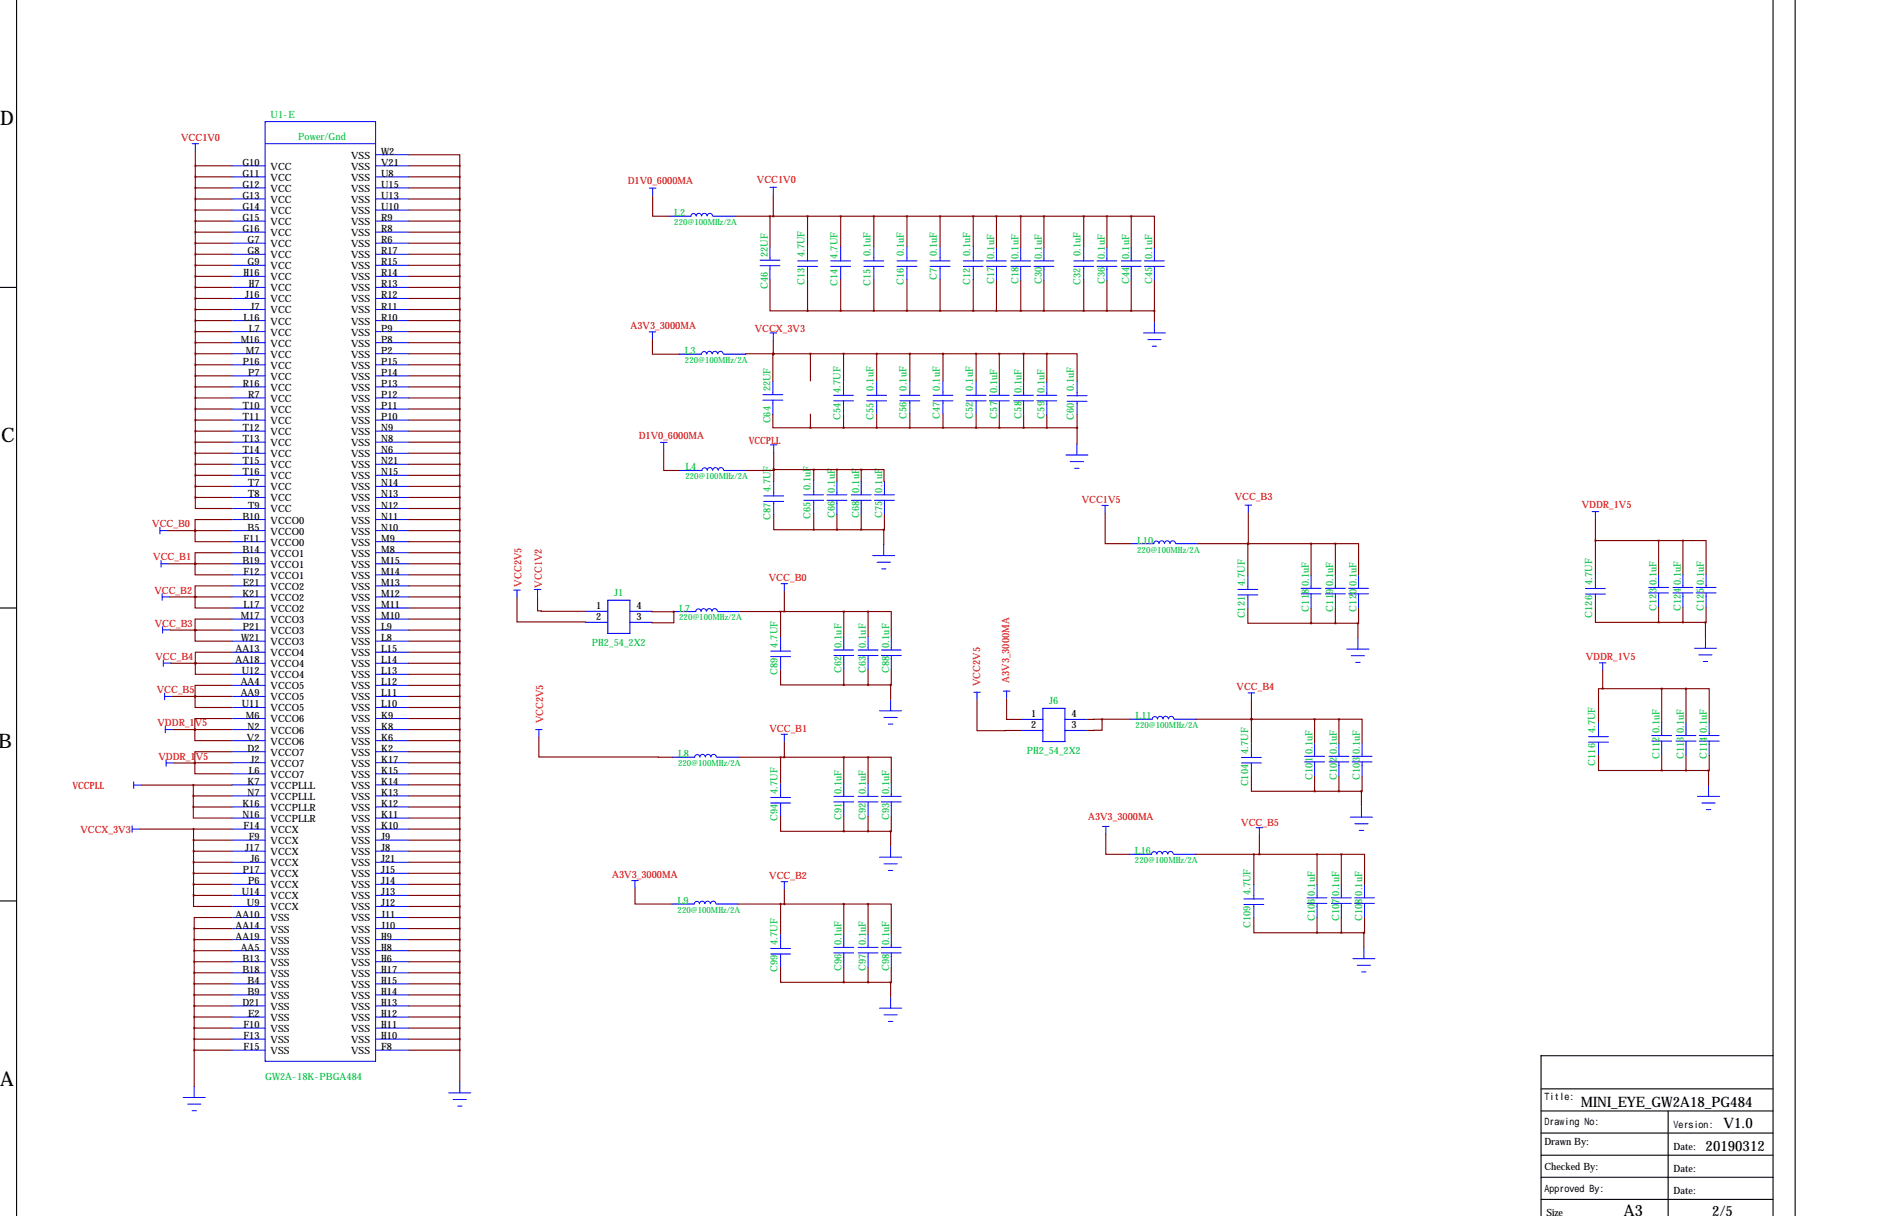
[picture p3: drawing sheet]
<svg xmlns="http://www.w3.org/2000/svg" width="432mm" height="279mm" viewBox="0 0 432 279" stroke-linecap="round" stroke-linejoin="round" font-family="sans-serif">
<g fill="none" stroke="#000" stroke-width=".25">
<path d="M3.8 -.1v279.5M407.7 -.1v279.5M412.7 -.1v279.5M-.1 66h3.9M-.1 139.7h3.9M-.1 207h3.9M354.3 250.2h53.4M354.3 255.3h53.4M383.5 255.3v24.1M407.7 242.6h-53.4v36.8M354.3 260.3h53.4M354.3 265.4h53.4"/>
<path d="M354.3 270.5h53.4M354.3 275.6h53.4"/>
</g>
<g fill="none" stroke="#00f" stroke-width=".23">
<path d="M44.1 33h1.6M44.9 33v1.8M53.3 38.1h7.7M61 27.9h25.4v215.9h-25.4zM61 33h25.4M86.4 38.1h7.6M86.4 35.6h7.6M53.3 40.6h7.7M53.3 43.2h7.7M53.3 45.7h7.7M53.3 48.3h7.7M53.3 50.8h7.7"/>
<path d="M53.3 53.3h7.7M53.3 55.9h7.7M53.3 58.4h7.7M86.4 40.6h7.6M86.4 43.2h7.6M86.4 45.7h7.6M86.4 48.3h7.6M86.4 50.8h7.6M86.4 53.3h7.6M86.4 55.9h7.6M86.4 58.4h7.6M149.3 43.2h1.5"/>
<path d="M150.1 43.2v1.8M161.3 49.6a.61 .61 0 0 0-.6-.6 .61 .61 0 0 0-.6 .6 .61 .61 0 0 0-.7-.5 .61 .61 0 0 0-.5 .6M162.6 49.6a.61 .61 0 0 0-.7-.6 .61 .61 0 0 0-.6 .6M163.8 49.6a.61 .61 0 0 0-.6-.6 .61 .61 0 0 0-.6 .6M174.8 59.8h4.5M177 56.7v3.1M177 43h1.6M177.8 43v1.8M183.4 59.9h4.6M185.7 56.6v3.3M191 59.9h4.6M193.3 56.6v3.3"/>
<path d="M198.6 59.9h4.6M200.9 56.6v3.3M206.2 59.9h4.6M208.5 56.6v3.3M213.9 59.9h4.5M216.2 56.6v3.3M221.5 59.9h4.6M223.8 56.6v3.3M226.8 59.9h4.6M229.1 56.9v3M232.4 59.9h4.6M234.7 56.9v3"/>
<path d="M237.7 59.9h4.6M240 56.9v3M246.9 59.9h4.6M249.2 56.6v3.3M252.2 59.9h4.6M254.5 56.9v3M257.8 59.9h4.6M260.1 56.9v3M263.1 59.9h4.6M265.4 56.9v3M53.3 61h7.7M53.3 63.5h7.7"/>
<path d="M53.3 66h7.7M53.3 68.6h7.7M53.3 71.1h7.7M53.3 73.7h7.7M53.3 76.2h7.7M53.3 78.7h7.7M86.4 61h7.6M86.4 63.5h7.6M86.4 66h7.6M86.4 68.6h7.6M86.4 71.1h7.6M86.4 73.7h7.6"/>
<path d="M86.4 76.2h7.6M86.4 78.7h7.6M149.3 76.3h1.5M150 76.3v1.7M174.8 61.1h4.5M177 61.1v3.3M177 76.5h1.6M177.8 76.5v1.8M183.4 61.2h4.6M185.7 61.2v3.1M191 61.2h4.6M193.3 61.2v3.1"/>
<path d="M198.6 61.2h4.6M200.9 61.2v3.1M206.2 61.2h4.6M208.5 61.2v3.1M213.9 61.2h4.5M216.2 61.2v3.1M221.5 61.2h4.6M223.8 61.2v3.1M226.8 61.2h4.6M229.1 61.2v3.3M232.4 61.2h4.6M234.7 61.2v3.3"/>
<path d="M237.7 61.2h4.6M240 61.2v3.3M246.9 61.2h4.6M249.2 61.2v3.1M252.2 61.2h4.6M254.5 61.2v3.3M257.8 61.2h4.6M260.1 61.2v3.3M262.9 76.5h5.1M263.1 61.2h4.6M263.9 78h3.1M264.9 79.6h1"/>
<path d="M265.4 61.2v3.3M265.4 74v2.5M53.3 81.3h7.7M53.3 83.8h7.7M53.3 86.4h7.7M53.3 88.9h7.7M53.3 91.4h7.7M53.3 94h7.7M53.3 96.5h7.7M53.3 99.1h7.7M86.4 81.3h7.6M86.4 83.8h7.6"/>
<path d="M86.4 86.4h7.6M86.4 88.9h7.6M86.4 91.4h7.6M86.4 94h7.6M86.4 96.5h7.6M86.4 99.1h7.6M163.7 81.3a.61 .61 0 0 0-.6-.6 .61 .61 0 0 0-.6 .6 .61 .61 0 0 0-.6-.5 .61 .61 0 0 0-.6 .6M165 81.3a.61 .61 0 0 0-.6-.6 .61 .61 0 0 0-.6 .6M166.3 81.3a.61 .61 0 0 0-.7-.6 .61 .61 0 0 0-.6 .6M175.4 91.9h4.6M175.4 90.7h4.6M177.7 87.6v3.1"/>
<path d="M177.7 91.9v3.3M191.7 90.8h4.5M191.7 92.1h4.5M194 87.5v3.3M194 92.1v3M199.3 90.8h4.6M199.3 92.1h4.6M201.6 87.5v3.3M201.6 92.1v3M206.9 90.8h4.6M206.9 92.1h4.6M209.2 87.5v3.3"/>
<path d="M209.2 92.1v3M214.5 90.8h4.6M214.5 92.1h4.6M216.8 87.5v3.3M216.8 92.1v3M222.1 90.8h4.6M222.1 92.1h4.6M224.4 87.5v3.3M224.4 92.1v3M227.5 90.8h4.6M227.5 92.1h4.6M229.8 87.8v3"/>
<path d="M229.8 92.1v3.3M233.1 90.8h4.5M233.1 92.1h4.5M235.4 87.8v3M235.4 92.1v3.3M238.4 90.8h4.6M238.4 92.1h4.6M240.7 87.8v3M240.7 92.1v3.3M245.4 90.9h4.5M245.4 92.2h4.5M247.6 87.6v3.3"/>
<path d="M247.6 92.2v3M53.3 101.6h7.7M53.3 104.1h7.7M53.3 106.7h7.7M53.3 109.2h7.7M53.3 111.8h7.7M53.3 114.3h7.7M53.3 116.8h7.7M53.3 119.4h7.7M86.4 101.6h7.6M86.4 104.1h7.6M86.4 106.7h7.6"/>
<path d="M86.4 109.2h7.6M86.4 111.8h7.6M86.4 114.3h7.6M86.4 116.8h7.6M86.4 119.4h7.6M151.8 101.7h1.6M152.6 101.7v1.7M163.8 108a.61 .61 0 0 0-.6-.6 .61 .61 0 0 0-.6 .6 .61 .61 0 0 0-.6-.5 .61 .61 0 0 0-.6 .6M165.1 108a.61 .61 0 0 0-.6-.6 .61 .61 0 0 0-.6 .6M166.4 108a.61 .61 0 0 0-.7-.6 .61 .61 0 0 0-.5 .6M175.6 113.9h4.6M175.6 115.2h4.6"/>
<path d="M177.1 102.2h1.6M177.9 102.2v1.8M177.9 110.6v3.3M177.9 115.2v3.1M184.8 113.7h4.6M184.8 115h4.6M187.1 110.4v3.3M187.1 115v3M190.1 113.7h4.6M190.1 115h4.6M192.4 110.6v3.1M192.4 115v3.3"/>
<path d="M195.7 113.7h4.6M195.7 115h4.6M198 110.6v3.1M198 115v3.3M201.1 113.7h4.5M201.1 115h4.5M203.4 110.6v3.1M203.4 115v3.3M245.1 104.5h5M246.1 106.1h3M247.1 107.6h1M247.6 102v2.5"/>
<path d="M253.3 116.1h1.6M254.1 116.1v1.8M286.3 116.1h1.5M287 116.1v1.8M366.1 117.6h1.5M366.8 117.6v1.7M36.8 121.9h1.8M36.8 121.2v1.5M37 129.5h1.8M37 128.8v1.5M37.3 137.2h1.8M37.3 136.4v1.5"/>
<path d="M53.3 121.9h7.7M53.3 124.5h7.7M53.3 127h7.7M53.3 129.5h7.7M53.3 132.1h7.7M53.3 134.6h7.7M53.3 137.2h7.7M53.3 139.7h7.7M86.4 121.9h7.6M86.4 124.5h7.6M86.4 127h7.6M86.4 129.5h7.6"/>
<path d="M86.4 132.1h7.6M86.4 134.6h7.6M86.4 137.2h7.6M86.4 139.7h7.6M118.1 135.6h1.5M118.9 135.6v1.8M122.8 135.4h1.6M123.6 135.4v1.8M179.6 134.1h1.5M180.3 134.1v1.8M200.7 127.7h5M201.7 129.2h3"/>
<path d="M202.7 130.7h1M203.2 125.1v2.6M267.7 124.8a.61 .61 0 0 0-.6-.5 .61 .61 0 0 0-.6 .6 .61 .61 0 0 0-.6-.6 .61 .61 0 0 0-.6 .6M269 124.8a.61 .61 0 0 0-.6-.5 .61 .61 0 0 0-.6 .6M270.3 124.8a.61 .61 0 0 0-.7-.5 .61 .61 0 0 0-.6 .6M284.6 135.4h4.6M284.6 136.7h4.6M286.9 132.1v3.3M286.9 136.7v3.1M299.2 136.4h4.5M299.2 135.2h4.5M301.4 132.1v3.1"/>
<path d="M301.4 136.4v3.4M304.7 136.4h4.6M304.7 135.2h4.6M307 132.1v3.1M307 136.4v3.4M310.1 136.4h4.6M310.1 135.2h4.6M312.4 132.1v3.1M312.4 136.4v3.4M364.5 135.2h4.6M364.5 136.5h4.6M366.8 131.9v3.3"/>
<path d="M366.8 136.5v3M379.1 136.2h4.5M379.1 135h4.5M381.4 131.9v3.1M381.4 136.2v3.3M384.7 136.2h4.5M384.7 135h4.5M386.9 131.9v3.1M386.9 136.2v3.3M390 136.2h4.6M390 135h4.6M392.3 131.9v3.1"/>
<path d="M392.3 136.2v3.3M37.4 144.7h1.8M37.4 144v1.5M37.5 152.3h1.8M37.5 151.6v1.5M37.8 159.3v1.5M53.3 142.2h7.7M53.3 144.8h7.7M53.3 147.3h7.7M53.3 149.9h7.7M53.3 152.4h7.7M53.3 154.9h7.7"/>
<path d="M53.3 157.5h7.7M86.4 142.2h7.6M86.4 144.8h7.6M86.4 147.3h7.6M86.4 149.9h7.6M86.4 152.4h7.6M86.4 154.9h7.6M86.4 157.5h7.6M161.2 140.5a.61 .61 0 0 0-.6-.6 .61 .61 0 0 0-.6 .6M162.4 140.4a.61 .61 0 0 0-.6-.5 .61 .61 0 0 0-.6 .6M163.7 140.4a.61 .61 0 0 0-.7-.5 .61 .61 0 0 0-.5 .6M164.9 140.4a.61 .61 0 0 0-.6-.5 .61 .61 0 0 0-.6 .6"/>
<path d="M177.2 149.6h4.6M177.2 150.9h4.6M179.5 146.3v3.3M179.5 150.9v3M191.7 150.6h4.6M191.7 149.4h4.6M194 146.3v3.1M194 150.6v3.3M197.3 150.6h4.6M197.3 149.4h4.6M199.6 146.3v3.1M199.6 150.6v3.3"/>
<path d="M202.6 150.6h4.6M202.6 149.4h4.6M204.9 146.3v3.1M204.9 150.6v3.3M223.9 159.1h1.5M224.6 159.1v1.7M230.7 158.8h1.5M231.4 158.8v1.8M287 159.2h1.5M287.7 159.2v1.8M309.7 149.1h5.1M310.7 150.7h3"/>
<path d="M311.7 152.2h1M312.2 146.6v2.5M367.7 152.3h1.6M368.5 152.3v1.8M389.6 148.9h5.1M390.6 150.5h3M391.6 152h1M392.1 146.4v2.5M30.7 179.6v1.6M37.8 160h1.8M38 167.6h1.8M38 166.9v1.5"/>
<path d="M38.2 175.3h1.8M38.2 174.5v1.6M53.3 160h7.7M53.3 162.6h7.7M53.3 165.1h7.7M53.3 167.6h7.7M53.3 170.2h7.7M53.3 172.7h7.7M53.3 175.3h7.7M53.3 177.8h7.7M86.4 160h7.6M86.4 162.6h7.6"/>
<path d="M86.4 165.1h7.6M86.4 167.6h7.6M86.4 170.2h7.6M86.4 172.7h7.6M86.4 175.3h7.6M86.4 177.8h7.6M123.1 167.6h1.6M123.9 167.6v1.8M162.2 173.9a.61 .61 0 0 0-.7-.6 .61 .61 0 0 0-.6 .6 .61 .61 0 0 0-.6-.5 .61 .61 0 0 0-.6 .6M163.4 173.9a.61 .61 0 0 0-.6-.6 .61 .61 0 0 0-.6 .6M164.7 173.9a.61 .61 0 0 0-.6-.6 .61 .61 0 0 0-.6 .6M179.5 179.9v3.3"/>
<path d="M179.6 168.7h1.5M180.3 168.7v1.8M194 179.9v3.1M199.6 179.9v3.1M202.2 163.3h5.1M203.3 164.8h3M204.3 166.4h1M204.8 160.8v2.5M204.9 179.9v3.1M267.4 165.1a.61 .61 0 0 0-.7-.5 .61 .61 0 0 0-.6 .6 .61 .61 0 0 0-.6-.6 .61 .61 0 0 0-.6 .6M268.6 165.1a.61 .61 0 0 0-.6-.5 .61 .61 0 0 0-.6 .6M269.9 165.1a.61 .61 0 0 0-.6-.5 .61 .61 0 0 0-.6 .6"/>
<path d="M285.4 174h4.6M285.4 175.3h4.6M287.7 170.7v3.3M287.7 175.3v3.1M300 175.1h4.5M300 173.8h4.5M302.3 170.7v3.1M302.3 175.1v3.3M305.6 175.1h4.5M305.6 173.8h4.5M307.8 170.7v3.1M307.8 175.1v3.3"/>
<path d="M310.9 175.1h4.6M310.9 173.8h4.6M313.2 170.7v3.1M313.2 175.1v3.3M365.3 169.3h4.5M365.3 170.5h4.5M367.5 166v3.3M367.5 170.5v3.1M379.8 170.3h4.6M379.8 169h4.6M382.1 166v3M382.1 170.3v3.3"/>
<path d="M385.4 170.3h4.5M385.4 169h4.5M387.7 166v3M387.7 170.3v3.3M390.7 170.3h4.6M390.7 169h4.6M393 166v3M393 170.3v3.3M30.4 190.5h1.8M30.4 189.7v1.6M30.7 180.4h1.8M53.3 180.3h7.7"/>
<path d="M53.3 182.9h7.7M53.3 185.4h7.7M53.3 188h7.7M53.3 190.5h7.7M53.3 193h7.7M53.3 195.6h7.7M53.3 198.1h7.7M86.4 180.3h7.6M86.4 182.9h7.6M86.4 185.4h7.6M86.4 188h7.6M86.4 190.5h7.6"/>
<path d="M86.4 193h7.6M86.4 195.6h7.6M86.4 198.1h7.6M177.2 183.2h4.6M177.2 184.5h4.6M179.5 184.5v3.1M191.7 184.3h4.6M191.7 183h4.6M194 184.3v3.3M197.3 184.3h4.6M197.3 183h4.6M199.6 184.3v3.3"/>
<path d="M202.2 197h5.1M202.6 184.3h4.6M202.6 183h4.6M203.3 198.5h3M204.3 200h1M204.8 194.4v2.6M204.9 184.3v3.3M253.5 189.9h1.5M254.3 189.9v1.8M267.2 196.2a.61 .61 0 0 0-.6-.6 .61 .61 0 0 0-.6 .6 .61 .61 0 0 0-.6-.5 .61 .61 0 0 0-.6 .6M268.5 196.2a.61 .61 0 0 0-.7-.6 .61 .61 0 0 0-.5 .6M269.7 196.2a.61 .61 0 0 0-.6-.6 .61 .61 0 0 0-.6 .6"/>
<path d="M288.8 190.2h1.5M289.6 190.2v1.8M310.5 187.8h5.1M311.5 189.3h3.1M312.5 190.8h1M313 185.2v2.6M390.3 183h5.1M391.3 184.5h3.1M392.3 186h1M392.8 180.4v2.6M53.3 200.7h7.7M53.3 203.2h7.7"/>
<path d="M53.3 205.7h7.7M53.3 208.3h7.7M53.3 210.8h7.7M53.3 213.4h7.7M53.3 215.9h7.7M53.3 218.4h7.7M86.4 200.7h7.6M86.4 203.2h7.6M86.4 205.7h7.6M86.4 208.3h7.6M86.4 210.8h7.6M86.4 213.4h7.6"/>
<path d="M86.4 215.9h7.6M86.4 218.4h7.6M145.2 202.3h1.6M146 202.3v1.8M162 207.6a.61 .61 0 0 0-.6-.5 .61 .61 0 0 0-.6 .6 .61 .61 0 0 0-.6-.6 .61 .61 0 0 0-.6 .6M163.3 207.6a.61 .61 0 0 0-.6-.5 .61 .61 0 0 0-.6 .6M164.6 207.6a.61 .61 0 0 0-.6-.5 .61 .61 0 0 0-.6 .6M177.2 217.9h4.6M177.2 219.2h4.6M179.5 214.6v3.3M179.5 219.2v3M179.6 202.6h1.5"/>
<path d="M180.3 202.6v1.8M191.7 218.9h4.6M191.7 217.7h4.6M194 214.6v3.1M194 218.9v3.3M197.3 218.9h4.6M197.3 217.7h4.6M199.6 214.6v3.1M199.6 218.9v3.3M202.6 218.9h4.6M202.6 217.7h4.6M204.9 214.6v3.1"/>
<path d="M204.9 218.9v3.3M286 206.6h4.6M286 207.8h4.6M288.3 203.3v3.3M288.3 207.8v3.1M300.5 207.6h4.6M300.5 206.3h4.6M302.8 203.3v3M302.8 207.6v3.3M306.1 207.6h4.6M306.1 206.3h4.6M308.4 203.3v3"/>
<path d="M308.4 207.6v3.3M311.5 207.6h4.5M311.5 206.3h4.5M313.6 217.7v2.6M313.7 203.3v3M313.7 207.6v3.3M53.3 221h7.7M53.3 223.5h7.7M53.3 226.1h7.7M53.3 228.6h7.7M53.3 231.1h7.7M53.3 233.7h7.7"/>
<path d="M53.3 236.2h7.7M53.3 238.8h7.7M86.4 221h7.6M86.4 223.5h7.6M86.4 226.1h7.6M86.4 228.6h7.6M86.4 231.1h7.6M86.4 233.7h7.6M86.4 236.2h7.6M86.4 238.8h7.6M202.2 231.6h5.1M203.3 233.2h3"/>
<path d="M204.3 234.7h1M204.8 229.1v2.5M311 220.3h5.1M312.1 221.8h3M313.1 223.3h1M42.1 252.2h5.1M43.1 253.7h3.1M44.1 255.2h1.1M44.7 249.6v2.6M53.3 241.3h7.7M86.4 241.3h7.6M103.2 251.1h5.1"/>
<path d="M104.2 252.6h3M105.2 254.2h1M105.7 248.6v2.5"/>
</g>
<g fill="none" stroke="#00f" stroke-width=".25">
<path d="M153.8 49.7h5.1M163.9 49.7h5.1M156.2 81.4h5.1M166.4 81.4h5M156.3 108.1h5.1M166.5 108.1h5.1M139.8 137.9h5v7.6h-5zM260.2 124.9h5.1M270.4 124.9h5M134.7 140.5h5.1M134.7 143h5.1M144.8 140.5h5.1"/>
<path d="M144.8 143h5.1M154.9 140.5h5.1M165 140.5h5.1M154.6 174h5.1M164.8 174h5.1M234.7 165.3h5.1M234.7 167.8h5.1M239.8 162.8h5.1v7.6h-5.1zM244.9 165.3h5M244.9 167.8h5M259.8 165.3h5.1M270 165.3h5.1"/>
<path d="M259.7 196.3h5.1M269.8 196.3h5.1M154.5 207.7h5.1M164.7 207.7h5.1"/>
</g>
<g fill="none" stroke="#800000" stroke-width=".25">
<path d="M44.9 38.1h8.4M44.9 34.8v79.5M94 35.6h11.7v2.5M94 38.1h11.7M105.7 38.1v210.5M44.9 40.6h8.4M44.9 43.2h8.4M44.9 45.7h8.4M44.9 48.3h8.4M44.9 50.8h8.4M44.9 53.3h8.4M44.9 55.9h8.4"/>
<path d="M44.9 58.4h8.4M94 40.6h11.7M94 43.2h11.7M94 45.7h11.7M94 48.3h11.7M94 50.8h11.7M94 53.3h11.7M94 55.9h11.7M94 58.4h11.7M150.1 45v4.7h3.7M169 49.7h91.1M177 49.7v7"/>
<path d="M177.8 44.8v4.9M185.7 49.7v6.9M193.3 49.7v6.9M200.9 49.7v6.9M208.5 49.7v6.9M216.2 49.7v6.9M223.8 49.7v6.9M229.1 49.7v7.2M234.7 49.7v7.2M240 49.7v7.2M249.2 49.7v6.9M254.5 49.7v7.2"/>
<path d="M260.1 49.7v7.2M260.1 49.7h5.3v7.2M44.9 61h8.4M44.9 63.5h8.4M44.9 66h8.4M44.9 68.6h8.4M44.9 71.1h8.4M44.9 73.7h8.4M44.9 76.2h8.4M44.9 78.7h8.4M94 61h11.7M94 63.5h11.7"/>
<path d="M94 66h11.7M94 68.6h11.7M94 71.1h11.7M94 73.7h11.7M94 76.2h11.7M94 78.7h11.7M150 78v3.4h6.2M177 64.4v7h8.7M177.8 78.3v3M185.7 64.3v7.1M185.7 71.4h79.7M193.3 64.3v7.1"/>
<path d="M200.9 64.3v7.1M208.5 64.3v7.1M216.2 64.3v7.1M223.8 64.3v7.1M229.1 64.5v6.9M234.7 64.5v6.9M240 64.5v6.9M249.2 64.3v7.1M254.5 64.5v6.9M260.1 64.5v6.9M265.4 64.5v9.5M44.9 81.3h8.4"/>
<path d="M44.9 83.8h8.4M44.9 86.4h8.4M44.9 88.9h8.4M44.9 91.4h8.4M44.9 94h8.4M44.9 96.5h8.4M44.9 99.1h8.4M94 81.3h11.7M94 83.8h11.7M94 86.4h11.7M94 88.9h11.7M94 91.4h11.7"/>
<path d="M94 94h11.7M94 96.5h11.7M94 99.1h11.7M177.7 95.2v3.1h8.6M177.8 81.3h.1M177.8 81.3l-6.4 .1M177.8 81.3l-.1 6.3M177.8 81.3h62.9M186.3 81.3v6.2M186.3 95.1v3.2M186.3 98.3h61.3M194 81.3v6.2"/>
<path d="M194 95.1v3.2M201.6 81.3v6.2M201.6 95.1v3.2M209.2 81.3v6.2M209.2 95.1v3.2M216.8 81.3v6.2M216.8 95.1v3.2M224.4 81.3v6.2M224.4 95.1v3.2M229.8 81.3v6.5M229.8 95.4v2.9M235.4 81.3v6.5"/>
<path d="M235.4 95.4v2.9M240.7 81.3v6.5M240.7 81.3h6.9v6.3M240.7 95.4v2.9M247.6 98.3v3.7M247.6 95.2v3.1M44.9 114.3v2.5h8.4M44.9 101.6h8.4M44.9 104.1h8.4M44.9 106.7h8.4M44.9 109.2h8.4M44.9 111.8h8.4"/>
<path d="M44.9 114.3h8.4M53.3 119.4h-8.4v2.5M94 101.6h11.7M94 104.1h11.7M94 106.7h11.7M94 109.2h11.7M94 111.8h11.7M94 114.3h11.7M94 116.8h11.7M94 119.4h11.7M152.6 103.4v4.7h3.7M177.9 107.9h.1"/>
<path d="M177.9 118.3v3.4h9.2M177.9 107.9v.2h-6.3M177.9 104v6.6M177.9 107.9h20.1M187.1 107.9v2.5M187.1 118v3.7M192.4 107.9v2.7M192.4 118.3v3.4M198 107.9v2.7M198 107.9h5.3l.1 2.7M198 118.3v3.4M203.4 118.3v3.4h-.2"/>
<path d="M254.1 117.9v7h6.1M287 117.9v7M366.8 119.3v12.6M38.6 121.9h14.7M38.8 129.5h14.5M39.1 137.2h14.2M44.9 121.9h.1M44.9 121.9v2.6h8.4M44.9 129.5h.1M44.9 129.5v2.6h8.4M44.9 137.2h.1M44.9 137.2v2.5h8.4"/>
<path d="M53.3 127h-8.4v2.5M53.3 134.6h-8.4v2.6M94 121.9h11.7M94 124.5h11.7M94 127h11.7M94 129.5h11.7M94 132.1h11.7M94 134.6h11.7M94 137.2h11.7M94 139.7h11.7M118.9 137.4v5.5l15.8 .1M123.6 137.2v3.2l11.1 .1"/>
<path d="M180.3 135.9v4.6M187.1 121.7h16.1M203.2 121.7v3.4M275.4 124.9h31.6M286.9 139.8v3.4h14.5M286.9 124.9v7.2M301.4 124.9v7.2M301.4 139.8v3.4M307 124.9h5.4v7.2M307 124.9v7.2M307 139.8v3.4M312.4 139.8v3.4h-.2"/>
<path d="M366.8 139.5v3.5h14.6M366.8 124.2h20.1M381.4 124.2v7.7M381.4 139.5v3.5M386.9 124.2h5.4v7.7M386.9 124.2v7.7M386.9 139.5v3.5M392.3 139.5v3.5h-.2M39.2 144.7l5.7 .1M39.3 152.3l5.6 .1M44.9 144.8h.1M44.9 144.8v2.5h8.4"/>
<path d="M44.9 144.8h8.4M44.9 152.4h.1M44.9 152.4v2.5h8.4M44.9 152.4h8.4M53.3 142.2h-8.4v2.6M53.3 149.9h-8.4v2.5M53.3 157.5h-8.4v2.5M94 142.2h11.7M94 144.8h11.7M94 147.3h11.7M94 149.9h11.7M94 152.4h11.7"/>
<path d="M94 154.9h11.7M94 157.5h11.7M149.9 140.5l5 .1M154.9 140.6v2.5l-5-.1M154.9 140.5v.1M170.1 140.5h29.5M179.5 153.9v3.5h14.5M179.5 140.5v5.8M194 140.5v5.8M194 157.4h10.8M194 153.9v3.5M199.6 140.5h5.3v5.8"/>
<path d="M199.6 140.5v5.8M199.6 153.9v3.5M204.8 157.4v3.4M204.9 153.9v3.5h-.1M301.4 143.2h10.8M312.2 143.2v3.4M368.5 158.2h-1v7.8M368.5 158.2h19.2M368.5 154.1v4.1M381.4 143h10.7M382.1 158.2v7.8M387.7 158.2h5.3v7.8"/>
<path d="M387.7 158.2v7.8M392.1 143v3.4M39.6 160h13.7M39.8 167.6h13.5M40 175.3h4.8M44.8 167.6h.1M44.8 167.6v2.6h8.5M44.8 175.3h.1M44.8 175.3v2.5h8.5M44.8 175.3h8.5M44.9 160h.1M44.9 160v2.6h8.4"/>
<path d="M53.3 165.1h-8.5v2.5M53.3 172.7h-8.5v2.6M94 160h11.7M94 162.6h11.7M94 165.1h11.7M94 167.6h11.7M94 170.2h11.7M94 172.7h11.7M94 175.3h11.7M94 177.8h11.7M123.9 169.4v4.5l30.7 .1M169.9 174h29.7"/>
<path d="M179.5 174v5.9M180.3 170.5v3.5M194 174v5.9M199.6 174h5.3v5.9M199.6 174v5.9M224.6 160.8v7.1l10.1-.1M231.4 160.6v4.7h3.3M253.4 165.3v2.5h-3.5M253.4 165.3h-3.5M253.4 165.3h6.4M275.1 165.3h32.7M287.7 178.4v3.4h14.6"/>
<path d="M287.7 165.3v5.4M287.7 165.3h.1M287.7 161v4.3M302.3 165.3v5.4M302.3 178.4v3.4M307.8 165.3h5.4v5.4M307.8 165.3v5.4M307.8 178.4v3.4M313.2 178.4v3.4h-.2M367.5 173.6v3.4h14.6M382.1 177h10.7M382.1 173.6v3.4"/>
<path d="M387.7 173.6v3.4M392.8 177v3.4M393 173.6v3.4h-.2M32.2 190.5h21.1M32.5 180.4h11.9M44.4 185.4v2.6h8.9M44.4 182.9h8.9M44.4 185.4h8.9M44.4 180.4v5M44.5 193h8.8M44.5 195.6h8.8M44.5 198.1h8.8"/>
<path d="M44.5 190.5v15.2M53.3 180.3l-8.9 .1M94 180.3h11.7M94 182.9h11.7M94 185.4h11.7M94 188h11.7M94 190.5h11.7M94 193h11.7M94 195.6h11.7M94 198.1h11.7M179.5 187.6v3.4h14.5M194 187.6v3.4"/>
<path d="M194 191h10.8M199.6 187.6v3.4M204.8 191v3.4M204.9 187.6v3.4h-.1M254.3 191.7v4.6h5.4M274.9 196.3h33.5M288.3 196.3v7M289.6 192v4.3M302.3 181.8h10.7M302.8 196.3v7M308.4 196.3h5.3v7M308.4 196.3v7"/>
<path d="M313 181.8v3.4M44.5 205.7v2.6h8.8M44.5 200.7h8.8M44.5 203.2h8.8M44.5 205.7h8.8M44.7 213.4h8.6M44.7 215.9h8.6M44.7 218.4h8.6M44.7 213.4v36.2M53.3 210.8h-8.6v2.6M94 200.7h11.7M94 203.2h11.7"/>
<path d="M94 205.7h11.7M94 208.3h11.7M94 210.8h11.7M94 213.4h11.7M94 215.9h11.7M94 218.4h11.7M146 204.1v3.6h8.5M169.8 207.7h29.8M179.5 207.7v6.9M180.3 204.4v3.3M194 207.7v6.9M199.6 207.7h5.3v6.9"/>
<path d="M199.6 207.7v6.9M288.3 210.9v3.4h14.5M302.8 214.3h10.8M302.8 210.9v3.4M308.4 210.9v3.4M313.6 214.3v3.4M313.7 210.9v3.4h-.1M44.7 221h8.6M44.7 223.5h8.6M44.7 226.1h8.6M44.7 228.6h8.6M44.7 231.1h8.6"/>
<path d="M44.7 233.7h8.6M44.7 236.2h8.6M44.7 238.8h8.6M94 221h11.7M94 223.5h11.7M94 226.1h11.7M94 228.6h11.7M94 231.1h11.7M94 233.7h11.7M94 236.2h11.7M94 238.8h11.7M179.5 222.2v3.5h14.5"/>
<path d="M194 222.2v3.5M194 225.7h10.8M199.6 222.2v3.5M204.8 225.7v3.4M204.9 222.2v3.5h-.1M44.7 241.3h8.6M94 241.3h11.7"/>
</g>
<path d="M177 49.7a.05 .05 0 0 0 .1 0 .05 .05 0 0 0-.1 0zM44.6 213.4a.05 .05 0 0 0 .1 0 .05 .05 0 0 0-.1 0zM44.6 215.9a.05 .05 0 0 0 .1 0 .05 .05 0 0 0-.1 0zM44.6 218.4a.05 .05 0 0 0 .1 0 .05 .05 0 0 0-.1 0zM44.6 221a.05 .05 0 0 0 .1 0 .05 .05 0 0 0-.1 0zM44.6 223.5a.05 .05 0 0 0 .1 0 .05 .05 0 0 0-.1 0zM44.6 226.1a.05 .05 0 0 0 .1 0 .05 .05 0 0 0-.1 0zM44.6 228.6a.05 .05 0 0 0 .1 0 .05 .05 0 0 0-.1 0zM44.6 231.1a.05 .05 0 0 0 .1 0 .05 .05 0 0 0-.1 0zM44.6 233.7a.05 .05 0 0 0 .1 0 .05 .05 0 0 0-.1 0zM44.6 236.2a.05 .05 0 0 0 .1 0 .05 .05 0 0 0-.1 0zM44.6 238.8a.05 .05 0 0 0 .1 0 .05 .05 0 0 0-.1 0zM44.6 241.3a.05 .05 0 0 0 .1 0 .05 .05 0 0 0-.1 0zM44.4 180.4a.05 .05 0 0 0 .1 0 .05 .05 0 0 0-.1 0zM44.4 182.9a.05 .05 0 0 0 .1 0 .05 .05 0 0 0-.1 0zM44.4 185.4a.05 .05 0 0 0 .1 0 .05 .05 0 0 0-.1 0zM208.5 49.7a.05 .05 0 0 0 .1 0 .05 .05 0 0 0-.1 0zM216.1 49.7a.05 .05 0 0 0 .1 0 .05 .05 0 0 0-.1 0zM208.5 71.4a.05 .05 0 0 0 .1 0 .05 .05 0 0 0-.1 0zM216.1 71.4a.05 .05 0 0 0 .1 0 .05 .05 0 0 0-.1 0zM186.3 81.3a.05 .05 0 0 0 .1 0 .05 .05 0 0 0-.1 0zM193.9 81.3a.05 .05 0 0 0 .1 0 .05 .05 0 0 0-.1 0zM224.4 81.3a.05 .05 0 0 0 .1 0 .05 .05 0 0 0-.1 0zM235.3 81.3a.05 .05 0 0 0 .1 0 .05 .05 0 0 0-.1 0zM235.3 98.3a.05 .05 0 0 0 .1 0 .05 .05 0 0 0-.1 0zM224.4 98.3a.05 .05 0 0 0 .1 0 .05 .05 0 0 0-.1 0zM193.9 98.3a.05 .05 0 0 0 .1 0 .05 .05 0 0 0-.1 0zM186.3 98.3a.05 .05 0 0 0 .1 0 .05 .05 0 0 0-.1 0zM247.6 98.3a.05 .05 0 0 0 .1 0 .05 .05 0 0 0-.1 0zM307.8 181.8a.05 .05 0 0 0 .1 0 .05 .05 0 0 0-.1 0zM302.2 181.8a.05 .05 0 0 0 .1 0 .05 .05 0 0 0-.1 0zM387.6 177a.05 .05 0 0 0 .1 0 .05 .05 0 0 0-.1 0zM382 177a.05 .05 0 0 0 .1 0 .05 .05 0 0 0-.1 0zM392.8 177a.05 .05 0 0 0 .1 0 .05 .05 0 0 0-.1 0zM307 143.2a.05 .05 0 0 0 .1 0 .05 .05 0 0 0-.1 0zM301.4 143.2a.05 .05 0 0 0 .1 0 .05 .05 0 0 0-.1 0zM301.4 124.9a.05 .05 0 0 0 .1 0 .05 .05 0 0 0-.1 0zM307 124.9a.05 .05 0 0 0 .1 0 .05 .05 0 0 0-.1 0zM302.2 165.3a.05 .05 0 0 0 .1 0 .05 .05 0 0 0-.1 0zM307.8 165.3a.05 .05 0 0 0 .1 0 .05 .05 0 0 0-.1 0zM382 158.2a.05 .05 0 0 0 .1 0 .05 .05 0 0 0-.1 0zM387.6 158.2a.05 .05 0 0 0 .1 0 .05 .05 0 0 0-.1 0zM180.3 140.5a.05 .05 0 0 0 .1 0 .05 .05 0 0 0-.1 0zM180.3 174a.05 .05 0 0 0 .1 0 .05 .05 0 0 0-.1 0zM180.3 207.7a.05 .05 0 0 0 .1 0 .05 .05 0 0 0-.1 0zM386.9 143a.05 .05 0 0 0 .1 0 .05 .05 0 0 0-.1 0zM381.3 143a.05 .05 0 0 0 .1 0 .05 .05 0 0 0-.1 0zM381.3 124.2a.05 .05 0 0 0 .1 0 .05 .05 0 0 0-.1 0zM386.9 124.2a.05 .05 0 0 0 .1 0 .05 .05 0 0 0-.1 0zM289.5 196.3a.05 .05 0 0 0 .1 0 .05 .05 0 0 0-.1 0zM44.8 121.9a.05 .05 0 0 0 .1 0 .05 .05 0 0 0-.1 0zM44.8 121.9a.05 .05 0 0 0 .1 0 .05 .05 0 0 0-.1 0zM44.8 129.5a.05 .05 0 0 0 .1 0 .05 .05 0 0 0-.1 0zM44.8 129.5a.05 .05 0 0 0 .1 0 .05 .05 0 0 0-.1 0zM44.8 137.2a.05 .05 0 0 0 .1 0 .05 .05 0 0 0-.1 0zM44.8 137.2a.05 .05 0 0 0 .1 0 .05 .05 0 0 0-.1 0zM44.8 144.8a.05 .05 0 0 0 .1 0 .05 .05 0 0 0-.1 0zM44.8 144.8a.05 .05 0 0 0 .1 0 .05 .05 0 0 0-.1 0zM44.8 160a.05 .05 0 0 0 .1 0 .05 .05 0 0 0-.1 0zM44.8 160a.05 .05 0 0 0 .1 0 .05 .05 0 0 0-.1 0z" fill="#800000" stroke="#800000" stroke-width=".51"/>
<g font-size="4.6">
<text x="0" y="28.7">D</text>
<text x=".3" y="101.6">C</text>
<text x="-.3" y="172">B</text>
<text x="0" y="249.4">A</text>
</g>
<text font-size="3.6" x="373.4" y="279.4">A3</text>
<g font-size="3.3">
<text x="363.5" y="254.3">MINI_EYE_GW2A18_PG484</text>
<text x="396.2" y="259.1">V1.0</text>
<text x="392.2" y="264.4">20190312</text>
<text x="393.7" y="279.4">2/5</text>
</g>
<g font-size="2.3" fill="#00c040">
<text x="62.2" y="27.2">U1-E</text>
<text x="68.6" y="32.3">Power/Gnd</text>
<text x="155" y="49.7">L2</text>
<text x="176.5" y="59" transform="rotate(-90 176.5 59)">22UF</text>
<text x="184.9" y="59.1" transform="rotate(-90 184.9 59.1)">4.7UF</text>
<text x="192.6" y="59.4" transform="rotate(-90 192.6 59.4)">4.7UF</text>
<text x="200.2" y="58.9" transform="rotate(-90 200.2 58.9)">0.1uF</text>
<text x="207.8" y="58.9" transform="rotate(-90 207.8 58.9)">0.1uF</text>
<text x="215.4" y="58.9" transform="rotate(-90 215.4 58.9)">0.1uF</text>
<text x="223" y="58.9" transform="rotate(-90 223 58.9)">0.1uF</text>
<text x="228.6" y="59.4" transform="rotate(-90 228.6 59.4)">0.1uF</text>
<text x="234.2" y="59.4" transform="rotate(-90 234.2 59.4)">0.1uF</text>
<text x="239.5" y="59.4" transform="rotate(-90 239.5 59.4)">0.1uF</text>
<text x="248.4" y="58.9" transform="rotate(-90 248.4 58.9)">0.1uF</text>
<text x="254" y="59.4" transform="rotate(-90 254 59.4)">0.1uF</text>
<text x="259.6" y="59.4" transform="rotate(-90 259.6 59.4)">0.1uF</text>
<text x="264.9" y="59.4" transform="rotate(-90 264.9 59.4)">0.1uF</text>
<text x="184.9" y="65.4" transform="rotate(-90 184.9 65.4)">C13</text>
<text x="192.6" y="65.7" transform="rotate(-90 192.6 65.7)">C14</text>
<text x="200.2" y="65.7" transform="rotate(-90 200.2 65.7)">C15</text>
<text x="207.8" y="65.4" transform="rotate(-90 207.8 65.4)">C16</text>
<text x="215.4" y="64.2" transform="rotate(-90 215.4 64.2)">C7</text>
<text x="223" y="65.4" transform="rotate(-90 223 65.4)">C12</text>
<text x="228.6" y="65.3" transform="rotate(-90 228.6 65.3)">C17</text>
<text x="234.2" y="65.3" transform="rotate(-90 234.2 65.3)">C18</text>
<text x="239.5" y="65.3" transform="rotate(-90 239.5 65.3)">C30</text>
<text x="248.4" y="65.4" transform="rotate(-90 248.4 65.4)">C32</text>
<text x="254" y="65.3" transform="rotate(-90 254 65.3)">C36</text>
<text x="259.6" y="65.3" transform="rotate(-90 259.6 65.3)">C44</text>
<text x="264.9" y="65.3" transform="rotate(-90 264.9 65.3)">C45</text>
<text x="176.5" y="66.4" transform="rotate(-90 176.5 66.4)">C46</text>
<text x="157.5" y="81.4">L3</text>
<text x="177.2" y="89.9" transform="rotate(-90 177.2 89.9)">22UF</text>
<text x="200.8" y="89.8" transform="rotate(-90 200.8 89.8)">0.1uF</text>
<text x="208.5" y="89.8" transform="rotate(-90 208.5 89.8)">0.1uF</text>
<text x="216.1" y="89.8" transform="rotate(-90 216.1 89.8)">0.1uF</text>
<text x="223.7" y="89.8" transform="rotate(-90 223.7 89.8)">0.1uF</text>
<text x="246.9" y="89.9" transform="rotate(-90 246.9 89.9)">0.1uF</text>
<text x="193.2" y="90.3" transform="rotate(-90 193.2 90.3)">4.7UF</text>
<text x="229.3" y="90.3" transform="rotate(-90 229.3 90.3)">0.1uF</text>
<text x="234.8" y="90.3" transform="rotate(-90 234.8 90.3)">0.1uF</text>
<text x="240.2" y="90.3" transform="rotate(-90 240.2 90.3)">0.1uF</text>
<text x="177.2" y="97.3" transform="rotate(-90 177.2 97.3)">C64</text>
<text x="193.2" y="96.6" transform="rotate(-90 193.2 96.6)">C54</text>
<text x="200.8" y="96.6" transform="rotate(-90 200.8 96.6)">C55</text>
<text x="208.5" y="96.3" transform="rotate(-90 208.5 96.3)">C56</text>
<text x="216.1" y="96.3" transform="rotate(-90 216.1 96.3)">C47</text>
<text x="223.7" y="96.3" transform="rotate(-90 223.7 96.3)">C52</text>
<text x="229.3" y="96.2" transform="rotate(-90 229.3 96.2)">C57</text>
<text x="234.8" y="96.2" transform="rotate(-90 234.8 96.2)">C58</text>
<text x="240.2" y="96.2" transform="rotate(-90 240.2 96.2)">C59</text>
<text x="246.9" y="96.4" transform="rotate(-90 246.9 96.4)">C60</text>
<text x="157.6" y="108.1">L4</text>
<text x="177.2" y="113.1" transform="rotate(-90 177.2 113.1)">4.7UF</text>
<text x="186.4" y="112.6" transform="rotate(-90 186.4 112.6)">0.1uF</text>
<text x="191.9" y="113.2" transform="rotate(-90 191.9 113.2)">0.1uF</text>
<text x="197.5" y="113.2" transform="rotate(-90 197.5 113.2)">0.1uF</text>
<text x="202.8" y="113.2" transform="rotate(-90 202.8 113.2)">0.1uF</text>
<text x="177.2" y="119.4" transform="rotate(-90 177.2 119.4)">C87</text>
<text x="186.4" y="119.2" transform="rotate(-90 186.4 119.2)">C65</text>
<text x="191.9" y="119" transform="rotate(-90 191.9 119)">C66</text>
<text x="197.5" y="119" transform="rotate(-90 197.5 119)">C68</text>
<text x="202.8" y="119" transform="rotate(-90 202.8 119)">C75</text>
<text x="261.5" y="124.9">L10</text>
<text x="141.2" y="136.9">J1</text>
<text x="286.2" y="134.6" transform="rotate(-90 286.2 134.6)">4.7UF</text>
<text x="300.9" y="134.7" transform="rotate(-90 300.9 134.7)">0.1uF</text>
<text x="306.5" y="134.7" transform="rotate(-90 306.5 134.7)">0.1uF</text>
<text x="311.9" y="134.7" transform="rotate(-90 311.9 134.7)">0.1uF</text>
<text x="366.1" y="134.4" transform="rotate(-90 366.1 134.4)">4.7UF</text>
<text x="380.8" y="134.5" transform="rotate(-90 380.8 134.5)">0.1uF</text>
<text x="386.4" y="134.5" transform="rotate(-90 386.4 134.5)">0.1uF</text>
<text x="391.8" y="134.5" transform="rotate(-90 391.8 134.5)">0.1uF</text>
<text x="156.2" y="140.5">L7</text>
<text x="286.2" y="142.1" transform="rotate(-90 286.2 142.1)">C121</text>
<text x="300.9" y="140.5" transform="rotate(-90 300.9 140.5)">C118</text>
<text x="306.5" y="140.5" transform="rotate(-90 306.5 140.5)">C119</text>
<text x="311.9" y="140.5" transform="rotate(-90 311.9 140.5)">C120</text>
<text x="366.1" y="141.9" transform="rotate(-90 366.1 141.9)">C126</text>
<text x="380.8" y="140.3" transform="rotate(-90 380.8 140.3)">C123</text>
<text x="386.4" y="140.3" transform="rotate(-90 386.4 140.3)">C124</text>
<text x="391.8" y="140.3" transform="rotate(-90 391.8 140.3)">C125</text>
<text x="136.1" y="148.4">PH2_54_2X2</text>
<text x="178.7" y="148.8" transform="rotate(-90 178.7 148.8)">4.7UF</text>
<text x="193.5" y="148.8" transform="rotate(-90 193.5 148.8)">0.1uF</text>
<text x="199.1" y="148.8" transform="rotate(-90 199.1 148.8)">0.1uF</text>
<text x="204.4" y="148.8" transform="rotate(-90 204.4 148.8)">0.1uF</text>
<text x="178.7" y="155.1" transform="rotate(-90 178.7 155.1)">C89</text>
<text x="193.5" y="154.7" transform="rotate(-90 193.5 154.7)">C62</text>
<text x="199.1" y="154.7" transform="rotate(-90 199.1 154.7)">C63</text>
<text x="204.4" y="154.7" transform="rotate(-90 204.4 154.7)">C88</text>
<text x="241.3" y="161.7">J6</text>
<text x="261.1" y="165.3">L11</text>
<text x="155.9" y="174">L8</text>
<text x="236.1" y="173.2">PH2_54_2X2</text>
<text x="287" y="173.2" transform="rotate(-90 287 173.2)">4.7UF</text>
<text x="301.8" y="173.3" transform="rotate(-90 301.8 173.3)">0.1uF</text>
<text x="307.3" y="173.3" transform="rotate(-90 307.3 173.3)">0.1uF</text>
<text x="312.7" y="173.3" transform="rotate(-90 312.7 173.3)">0.1uF</text>
<text x="366.8" y="168.5" transform="rotate(-90 366.8 168.5)">4.7UF</text>
<text x="381.6" y="168.5" transform="rotate(-90 381.6 168.5)">0.1uF</text>
<text x="387.1" y="168.5" transform="rotate(-90 387.1 168.5)">0.1uF</text>
<text x="392.5" y="168.5" transform="rotate(-90 392.5 168.5)">0.1uF</text>
<text x="301.8" y="179.1" transform="rotate(-90 301.8 179.1)">C101</text>
<text x="307.3" y="179.1" transform="rotate(-90 307.3 179.1)">C102</text>
<text x="312.7" y="179.1" transform="rotate(-90 312.7 179.1)">C103</text>
<text x="366.8" y="175.9" transform="rotate(-90 366.8 175.9)">C116</text>
<text x="381.6" y="174.3" transform="rotate(-90 381.6 174.3)">C112</text>
<text x="387.1" y="174.3" transform="rotate(-90 387.1 174.3)">C113</text>
<text x="392.5" y="174.3" transform="rotate(-90 392.5 174.3)">C114</text>
<text x="178.7" y="182.4" transform="rotate(-90 178.7 182.4)">4.7UF</text>
<text x="193.5" y="182.5" transform="rotate(-90 193.5 182.5)">0.1uF</text>
<text x="199.1" y="182.5" transform="rotate(-90 199.1 182.5)">0.1uF</text>
<text x="204.4" y="182.5" transform="rotate(-90 204.4 182.5)">0.1uF</text>
<text x="287" y="180.7" transform="rotate(-90 287 180.7)">C104</text>
<text x="178.7" y="188.7" transform="rotate(-90 178.7 188.7)">C94</text>
<text x="193.5" y="188.3" transform="rotate(-90 193.5 188.3)">C91</text>
<text x="199.1" y="188.3" transform="rotate(-90 199.1 188.3)">C92</text>
<text x="204.4" y="188.3" transform="rotate(-90 204.4 188.3)">C93</text>
<text x="261" y="196.3">L16</text>
<text x="155.8" y="207.7">L9</text>
<text x="287.6" y="205.8" transform="rotate(-90 287.6 205.8)">4.7UF</text>
<text x="302.3" y="205.8" transform="rotate(-90 302.3 205.8)">0.1uF</text>
<text x="307.9" y="205.8" transform="rotate(-90 307.9 205.8)">0.1uF</text>
<text x="313.2" y="205.8" transform="rotate(-90 313.2 205.8)">0.1uF</text>
<text x="287.6" y="213.2" transform="rotate(-90 287.6 213.2)">C109</text>
<text x="302.3" y="211.6" transform="rotate(-90 302.3 211.6)">C106</text>
<text x="307.9" y="211.6" transform="rotate(-90 307.9 211.6)">C107</text>
<text x="313.2" y="211.6" transform="rotate(-90 313.2 211.6)">C108</text>
<text x="178.7" y="217.1" transform="rotate(-90 178.7 217.1)">4.7UF</text>
<text x="193.5" y="217.2" transform="rotate(-90 193.5 217.2)">0.1uF</text>
<text x="199.1" y="217.2" transform="rotate(-90 199.1 217.2)">0.1uF</text>
<text x="204.4" y="217.2" transform="rotate(-90 204.4 217.2)">0.1uF</text>
<text x="178.7" y="223.4" transform="rotate(-90 178.7 223.4)">C99</text>
<text x="193.5" y="223" transform="rotate(-90 193.5 223)">C96</text>
<text x="199.1" y="223" transform="rotate(-90 199.1 223)">C97</text>
<text x="204.4" y="223" transform="rotate(-90 204.4 223)">C98</text>
<text x="61" y="248.2">GW2A-18K-PBGA484</text>
</g>
<g font-size="2.3" fill="#f00">
<text x="41.7" y="32.3">VCC1V0</text>
<text x="144.3" y="42.4">D1V0_6000MA</text>
<text x="174" y="42.1">VCC1V0</text>
<text x="145" y="75.5">A3V3_3000MA</text>
<text x="173.5" y="76.2">VCCX_3V3</text>
<text x="146.9" y="100.8">D1V0_6000MA</text>
<text x="172.2" y="101.9">VCCPLL</text>
<text x="248.7" y="115.5">VCC1V5</text>
<text x="283.9" y="115">VCC_B3</text>
<text x="363.7" y="116.8">VDDR_1V5</text>
<text x="35" y="121.2">VCC_B0</text>
<text x="35.3" y="128.8">VCC_B1</text>
<text x="35.5" y="136.4">VCC_B2</text>
<text x="119.9" y="134.8" transform="rotate(-90 119.9 134.8)">VCC2V5</text>
<text x="124.6" y="135" transform="rotate(-90 124.6 135)">VCC1V2</text>
<text x="176.8" y="133.5">VCC_B0</text>
<text x="35.6" y="144">VCC_B3</text>
<text x="35.8" y="151.6">VCC_B4</text>
<text x="364.6" y="151.6">VDDR_1V5</text>
<text x="36.1" y="159.3">VCC_B5</text>
<text x="225.3" y="157.7" transform="rotate(-90 225.3 157.7)">VCC2V5</text>
<text x="232.1" y="156.9" transform="rotate(-90 232.1 156.9)">A3V3_3000MA</text>
<text x="284.3" y="158.4">VCC_B4</text>
<text x="36.2" y="166.9">VDDR_1V5</text>
<text x="124.9" y="166.2" transform="rotate(-90 124.9 166.2)">VCC2V5</text>
<text x="176.9" y="168.3">VCC_B1</text>
<text x="36.4" y="174.5">VDDR_1V5</text>
<text x="16.7" y="181.2">VCCPLL</text>
<text x="18.5" y="191.3">VCCX_3V3</text>
<text x="250.2" y="188.4">A3V3_3000MA</text>
<text x="285.4" y="189.8">VCC_B5</text>
<text x="140.8" y="201.7">A3V3_3000MA</text>
<text x="176.9" y="202.1">VCC_B2</text>
</g>
<g font-size="2.3">
<text x="87.6" y="35.6">W2</text>
<text x="55.7" y="38.1">G10</text>
<text x="55.7" y="40.6">G11</text>
<text x="62.2" y="39">VCC</text>
<text x="62.2" y="41.5">VCC</text>
<text x="80.7" y="41.5">VSS</text>
<text x="80.7" y="39">VSS</text>
<text x="80.7" y="36.5">VSS</text>
<text x="87.6" y="40.6">U8</text>
<text x="87.6" y="38.1">V21</text>
<text x="55.7" y="43.2">G12</text>
<text x="55.7" y="45.7">G13</text>
<text x="62.2" y="44.1">VCC</text>
<text x="62.2" y="46.6">VCC</text>
<text x="80.7" y="46.6">VSS</text>
<text x="80.7" y="44.1">VSS</text>
<text x="87.6" y="45.7">U13</text>
<text x="87.6" y="43.2">U15</text>
<text x="55.7" y="48.3">G14</text>
<text x="55.7" y="50.8">G15</text>
<text x="55.7" y="53.3">G16</text>
<text x="62.2" y="49.2">VCC</text>
<text x="62.2" y="51.7">VCC</text>
<text x="80.7" y="51.7">VSS</text>
<text x="80.7" y="49.2">VSS</text>
<text x="87.6" y="53.3">R8</text>
<text x="87.6" y="50.8">R9</text>
<text x="87.6" y="48.3">U10</text>
<text x="56.9" y="55.9">G7</text>
<text x="56.9" y="58.4">G8</text>
<text x="62.2" y="54.2">VCC</text>
<text x="62.2" y="56.8">VCC</text>
<text x="62.2" y="59.3">VCC</text>
<text x="80.7" y="59.3">VSS</text>
<text x="80.7" y="56.8">VSS</text>
<text x="80.7" y="54.2">VSS</text>
<text x="87.6" y="58.4">R17</text>
<text x="87.6" y="55.9">R6</text>
<text x="56" y="63.5">H16</text>
<text x="56.9" y="61">G9</text>
<text x="62.2" y="61.9">VCC</text>
<text x="62.2" y="64.4">VCC</text>
<text x="80.7" y="64.4">VSS</text>
<text x="80.7" y="61.9">VSS</text>
<text x="87.6" y="63.5">R14</text>
<text x="87.6" y="61">R15</text>
<text x="56.4" y="68.6">J16</text>
<text x="57.2" y="66">H7</text>
<text x="57.6" y="71.1">J7</text>
<text x="62.2" y="66.9">VCC</text>
<text x="62.2" y="69.5">VCC</text>
<text x="80.7" y="69.5">VSS</text>
<text x="80.7" y="66.9">VSS</text>
<text x="87.6" y="71.1">R11</text>
<text x="87.6" y="68.6">R12</text>
<text x="87.6" y="66">R13</text>
<text x="56" y="73.7">L16</text>
<text x="57.2" y="76.2">L7</text>
<text x="62.2" y="72">VCC</text>
<text x="62.2" y="74.6">VCC</text>
<text x="62.2" y="77.1">VCC</text>
<text x="80.7" y="77.1">VSS</text>
<text x="80.7" y="74.6">VSS</text>
<text x="80.7" y="72">VSS</text>
<text x="87.6" y="76.2">P9</text>
<text x="87.6" y="73.7">R10</text>
<text x="55.3" y="78.7">M16</text>
<text x="55.9" y="83.8">P16</text>
<text x="56.5" y="81.3">M7</text>
<text x="62.2" y="79.6">VCC</text>
<text x="62.2" y="82.2">VCC</text>
<text x="80.7" y="82.2">VSS</text>
<text x="80.7" y="79.6">VSS</text>
<text x="87.6" y="83.8">P15</text>
<text x="87.6" y="81.3">P2</text>
<text x="87.6" y="78.7">P8</text>
<text x="55.9" y="88.9">R16</text>
<text x="57.1" y="86.4">P7</text>
<text x="62.2" y="84.7">VCC</text>
<text x="62.2" y="87.3">VCC</text>
<text x="62.2" y="89.8">VCC</text>
<text x="80.7" y="89.8">VSS</text>
<text x="80.7" y="87.3">VSS</text>
<text x="80.7" y="84.7">VSS</text>
<text x="87.6" y="88.9">P13</text>
<text x="87.6" y="86.4">P14</text>
<text x="55.9" y="94">T10</text>
<text x="57.1" y="91.4">R7</text>
<text x="62.2" y="92.3">VCC</text>
<text x="62.2" y="94.9">VCC</text>
<text x="80.7" y="94.9">VSS</text>
<text x="80.7" y="92.3">VSS</text>
<text x="87.6" y="94">P11</text>
<text x="87.6" y="91.4">P12</text>
<text x="55.9" y="96.5">T11</text>
<text x="55.9" y="99.1">T12</text>
<text x="55.9" y="101.6">T13</text>
<text x="62.2" y="97.4">VCC</text>
<text x="62.2" y="100">VCC</text>
<text x="80.7" y="100">VSS</text>
<text x="80.7" y="97.4">VSS</text>
<text x="87.6" y="101.6">N8</text>
<text x="87.6" y="99.1">N9</text>
<text x="87.6" y="96.5">P10</text>
<text x="55.9" y="104.1">T14</text>
<text x="55.9" y="106.7">T15</text>
<text x="62.2" y="102.5">VCC</text>
<text x="62.2" y="105">VCC</text>
<text x="62.2" y="107.6">VCC</text>
<text x="80.7" y="107.6">VSS</text>
<text x="80.7" y="105">VSS</text>
<text x="80.7" y="102.5">VSS</text>
<text x="87.6" y="106.7">N21</text>
<text x="87.6" y="104.1">N6</text>
<text x="55.9" y="109.2">T16</text>
<text x="57.1" y="111.8">T7</text>
<text x="62.2" y="110.1">VCC</text>
<text x="62.2" y="112.7">VCC</text>
<text x="80.7" y="112.7">VSS</text>
<text x="80.7" y="110.1">VSS</text>
<text x="87.6" y="111.8">N14</text>
<text x="87.6" y="109.2">N15</text>
<text x="55.7" y="119.4">B10</text>
<text x="57.1" y="114.3">T8</text>
<text x="57.1" y="116.8">T9</text>
<text x="62.2" y="115.2">VCC</text>
<text x="62.2" y="117.7">VCC</text>
<text x="80.7" y="117.7">VSS</text>
<text x="80.7" y="115.2">VSS</text>
<text x="87.6" y="119.4">N11</text>
<text x="87.6" y="116.8">N12</text>
<text x="87.6" y="114.3">N13</text>
<text x="56" y="124.5">F11</text>
<text x="56.9" y="121.9">B5</text>
<text x="62.2" y="120.3">VCCO0</text>
<text x="62.2" y="122.8">VCCO0</text>
<text x="62.2" y="125.4">VCCO0</text>
<text x="80.7" y="125.4">VSS</text>
<text x="80.7" y="122.8">VSS</text>
<text x="80.7" y="120.3">VSS</text>
<text x="87.6" y="124.5">M9</text>
<text x="87.6" y="121.9">N10</text>
<text x="55.7" y="127">B14</text>
<text x="55.7" y="129.5">B19</text>
<text x="62.2" y="127.9">VCCO1</text>
<text x="62.2" y="130.4">VCCO1</text>
<text x="80.7" y="130.4">VSS</text>
<text x="80.7" y="127.9">VSS</text>
<text x="87.6" y="129.5">M15</text>
<text x="87.6" y="127">M8</text>
<text x="55.7" y="137.2">K21</text>
<text x="55.9" y="134.6">E21</text>
<text x="56" y="132.1">F12</text>
<text x="62.2" y="133">VCCO1</text>
<text x="62.2" y="135.5">VCCO2</text>
<text x="80.7" y="135.5">VSS</text>
<text x="80.7" y="133">VSS</text>
<text x="87.6" y="137.2">M12</text>
<text x="87.6" y="134.6">M13</text>
<text x="87.6" y="132.1">M14</text>
<text x="55.3" y="142.2">M17</text>
<text x="56" y="139.7">L17</text>
<text x="62.2" y="138.1">VCCO2</text>
<text x="62.2" y="140.6">VCCO2</text>
<text x="62.2" y="143.1">VCCO3</text>
<text x="80.7" y="143.1">VSS</text>
<text x="80.7" y="140.6">VSS</text>
<text x="80.7" y="138.1">VSS</text>
<text x="87.6" y="142.2">M10</text>
<text x="87.6" y="139.7">M11</text>
<text x="137" y="140">1</text>
<text x="137" y="142.5">2</text>
<text x="146.4" y="140">4</text>
<text x="146.4" y="142.5">3</text>
<text x="54.2" y="149.9">AA13</text>
<text x="55.5" y="147.3">W21</text>
<text x="55.9" y="144.8">P21</text>
<text x="62.2" y="145.7">VCCO3</text>
<text x="62.2" y="148.2">VCCO3</text>
<text x="80.7" y="148.2">VSS</text>
<text x="80.7" y="145.7">VSS</text>
<text x="87.6" y="149.9">L15</text>
<text x="87.6" y="147.3">L8</text>
<text x="87.6" y="144.8">L9</text>
<text x="54.2" y="152.4">AA18</text>
<text x="55.6" y="154.9">U12</text>
<text x="62.2" y="150.8">VCCO4</text>
<text x="62.2" y="153.3">VCCO4</text>
<text x="62.2" y="155.8">VCCO4</text>
<text x="80.7" y="155.8">VSS</text>
<text x="80.7" y="153.3">VSS</text>
<text x="80.7" y="150.8">VSS</text>
<text x="87.6" y="154.9">L13</text>
<text x="87.6" y="152.4">L14</text>
<text x="55.3" y="157.5">AA4</text>
<text x="55.3" y="160">AA9</text>
<text x="62.2" y="158.4">VCCO5</text>
<text x="62.2" y="160.9">VCCO5</text>
<text x="80.7" y="160.9">VSS</text>
<text x="80.7" y="158.4">VSS</text>
<text x="87.6" y="160">L11</text>
<text x="87.6" y="157.5">L12</text>
<text x="55.6" y="162.6">U11</text>
<text x="56.5" y="165.1">M6</text>
<text x="56.9" y="167.6">N2</text>
<text x="62.2" y="163.5">VCCO5</text>
<text x="62.2" y="166">VCCO6</text>
<text x="80.7" y="166">VSS</text>
<text x="80.7" y="163.5">VSS</text>
<text x="87.6" y="167.6">K8</text>
<text x="87.6" y="165.1">K9</text>
<text x="87.6" y="162.6">L10</text>
<text x="237.1" y="164.8">1</text>
<text x="237.1" y="167.3">2</text>
<text x="246.4" y="164.8">4</text>
<text x="246.4" y="167.3">3</text>
<text x="56.8" y="170.2">V2</text>
<text x="56.9" y="172.7">D2</text>
<text x="62.2" y="168.5">VCCO6</text>
<text x="62.2" y="171.1">VCCO6</text>
<text x="62.2" y="173.6">VCCO7</text>
<text x="80.7" y="173.6">VSS</text>
<text x="80.7" y="171.1">VSS</text>
<text x="80.7" y="168.5">VSS</text>
<text x="87.6" y="172.7">K2</text>
<text x="87.6" y="170.2">K6</text>
<text x="57.2" y="177.8">L6</text>
<text x="57.6" y="175.3">J2</text>
<text x="62.2" y="176.2">VCCO7</text>
<text x="62.2" y="178.7">VCCO7</text>
<text x="80.7" y="178.7">VSS</text>
<text x="80.7" y="176.2">VSS</text>
<text x="87.6" y="177.8">K15</text>
<text x="87.6" y="175.3">K17</text>
<text x="55.7" y="185.4">K16</text>
<text x="56.9" y="180.3">K7</text>
<text x="56.9" y="182.9">N7</text>
<text x="62.2" y="181.2">VCCPLLL</text>
<text x="62.2" y="183.8">VCCPLLL</text>
<text x="80.7" y="183.8">VSS</text>
<text x="80.7" y="181.2">VSS</text>
<text x="87.6" y="185.4">K12</text>
<text x="87.6" y="182.9">K13</text>
<text x="87.6" y="180.3">K14</text>
<text x="55.7" y="188">N16</text>
<text x="56" y="190.5">F14</text>
<text x="62.2" y="186.3">VCCPLLR</text>
<text x="62.2" y="188.9">VCCPLLR</text>
<text x="62.2" y="191.4">VCCX</text>
<text x="80.7" y="191.4">VSS</text>
<text x="80.7" y="188.9">VSS</text>
<text x="80.7" y="186.3">VSS</text>
<text x="87.6" y="190.5">K10</text>
<text x="87.6" y="188">K11</text>
<text x="56.4" y="195.6">J17</text>
<text x="57.2" y="193">F9</text>
<text x="62.2" y="193.9">VCCX</text>
<text x="62.2" y="196.5">VCCX</text>
<text x="80.7" y="196.5">VSS</text>
<text x="80.7" y="193.9">VSS</text>
<text x="87.6" y="195.6">J8</text>
<text x="87.6" y="193">J9</text>
<text x="55.9" y="200.7">P17</text>
<text x="57.1" y="203.2">P6</text>
<text x="57.6" y="198.1">J6</text>
<text x="62.2" y="199">VCCX</text>
<text x="62.2" y="201.6">VCCX</text>
<text x="80.7" y="201.6">VSS</text>
<text x="80.7" y="199">VSS</text>
<text x="87.6" y="203.2">J14</text>
<text x="87.6" y="200.7">J15</text>
<text x="87.6" y="198.1">J21</text>
<text x="55.6" y="205.7">U14</text>
<text x="56.8" y="208.3">U9</text>
<text x="62.2" y="204.1">VCCX</text>
<text x="62.2" y="206.6">VCCX</text>
<text x="62.2" y="209.2">VCCX</text>
<text x="80.7" y="209.2">VSS</text>
<text x="80.7" y="206.6">VSS</text>
<text x="80.7" y="204.1">VSS</text>
<text x="87.6" y="208.3">J12</text>
<text x="87.6" y="205.7">J13</text>
<text x="54.2" y="210.8">AA10</text>
<text x="54.2" y="213.4">AA14</text>
<text x="54.2" y="215.9">AA19</text>
<text x="62.2" y="211.7">VSS</text>
<text x="62.2" y="214.3">VSS</text>
<text x="80.7" y="214.3">VSS</text>
<text x="80.7" y="211.7">VSS</text>
<text x="87.6" y="215.9">H9</text>
<text x="87.6" y="213.4">J10</text>
<text x="87.6" y="210.8">J11</text>
<text x="55.3" y="218.4">AA5</text>
<text x="55.7" y="221">B13</text>
<text x="62.2" y="216.8">VSS</text>
<text x="62.2" y="219.3">VSS</text>
<text x="62.2" y="221.9">VSS</text>
<text x="80.7" y="221.9">VSS</text>
<text x="80.7" y="219.3">VSS</text>
<text x="80.7" y="216.8">VSS</text>
<text x="87.6" y="221">H6</text>
<text x="87.6" y="218.4">H8</text>
<text x="55.7" y="223.5">B18</text>
<text x="56.9" y="226.1">B4</text>
<text x="62.2" y="224.4">VSS</text>
<text x="62.2" y="227">VSS</text>
<text x="80.7" y="227">VSS</text>
<text x="80.7" y="224.4">VSS</text>
<text x="87.6" y="226.1">H15</text>
<text x="87.6" y="223.5">H17</text>
<text x="55.7" y="231.1">D21</text>
<text x="56.9" y="228.6">B9</text>
<text x="57.1" y="233.7">E2</text>
<text x="62.2" y="229.5">VSS</text>
<text x="62.2" y="232">VSS</text>
<text x="80.7" y="232">VSS</text>
<text x="80.7" y="229.5">VSS</text>
<text x="87.6" y="233.7">H12</text>
<text x="87.6" y="231.1">H13</text>
<text x="87.6" y="228.6">H14</text>
<text x="56" y="236.2">F10</text>
<text x="56" y="238.8">F13</text>
<text x="62.2" y="234.6">VSS</text>
<text x="62.2" y="237.1">VSS</text>
<text x="62.2" y="239.7">VSS</text>
<text x="80.7" y="239.7">VSS</text>
<text x="80.7" y="237.1">VSS</text>
<text x="80.7" y="234.6">VSS</text>
<text x="87.6" y="238.8">H10</text>
<text x="87.6" y="236.2">H11</text>
<text x="56" y="241.3">F15</text>
<text x="62.2" y="242.2">VSS</text>
<text x="80.7" y="242.2">VSS</text>
<text x="87.6" y="241.3">F8</text>
<text x="355.1" y="252.7">Title:</text>
<text x="355.1" y="263.1">Drawn By:</text>
<text x="355.1" y="258.6">Drawing No:</text>
<text x="384.8" y="259.1">Version:</text>
<text x="355.1" y="268.7">Checked By:</text>
<text x="384.8" y="264.2">Date:</text>
<text x="384.8" y="269.2">Date:</text>
<text x="355.1" y="273.8">Approved By:</text>
<text x="384.8" y="274.3">Date:</text>
<text x="355.6" y="279.4">Size</text>
</g>
<g font-size="2" fill="#00c040">
<text x="155" y="51.7">220@100MHz/2A</text>
<text x="157.5" y="83.4">220@100MHz/2A</text>
<text x="157.6" y="110.1">220@100MHz/2A</text>
<text x="261.5" y="126.9">220@100MHz/2A</text>
<text x="156.2" y="142.5">220@100MHz/2A</text>
<text x="261.1" y="167.3">220@100MHz/2A</text>
<text x="155.9" y="176">220@100MHz/2A</text>
<text x="261" y="198.3">220@100MHz/2A</text>
<text x="155.8" y="209.8">220@100MHz/2A</text>
</g>
</svg>
